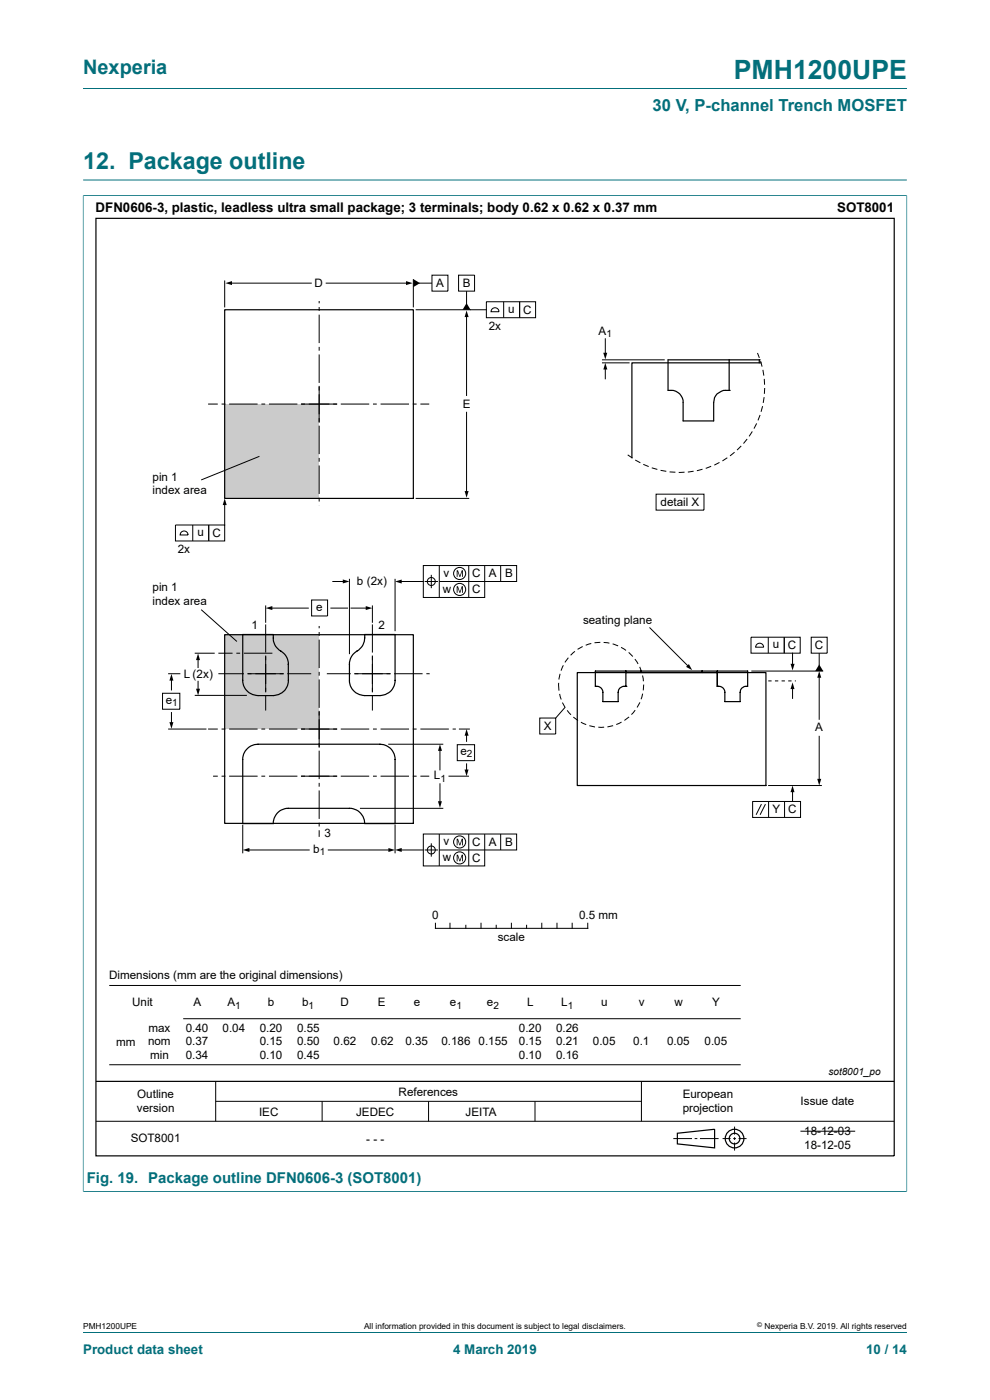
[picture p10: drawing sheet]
<svg xmlns="http://www.w3.org/2000/svg" width="210mm" height="297mm" viewBox="0 0 210 297" stroke-linecap="round" stroke-linejoin="round" font-family="sans-serif">
<path d="M17.6 18.8h174.8M17.6 38.2h174.8M17.6 41.5h174.8M17.6 41.4v211.4M192.4 41.4v211.4M17.6 252.8h174.8" fill="none" stroke="#036f7b" stroke-width=".21"/>
<g fill="#cbcbcb">
<path d="M47.7 85.7h20v20h-20z"/>
<path d="M47.7 134.7h20v20h-20z"/>
</g>
<g fill="none" stroke="#000" stroke-width=".21">
<path d="M47.7 59.5v5.7M87.7 59.2v6M91.6 58.4h3.4v3.4h-3.4zM97.3 58.4h3.4v3.4h-3.4zM48.9 60.1h17.1M67.7 63.9v.4M67.7 65.1v.8M67.7 66.8v6M67.7 73.6v.8M67.7 75.2v6M69.2 60.1h17.2M88.2 65.7h15"/>
<path d="M88.8 60.1h2.8M99 61.8v2.8M99 67v16.9M103.2 64h10.4v3.4h-10.4zM104.4 65.5a.85 .85 0 0 1 .9-.2 .85 .85 0 0 1 .5 .8h-1.6zM106.8 64v3.4M110.2 64v3.4M127.7 76.3h13.3M127.7 77h5.8M128.4 78.1v2.3M128.4 71.9v3.2M160.7 74.9l.4 1"/>
<path d="M161.3 76.6l.4 1.2M161.8 78.5l.2 1.2M44.1 85.7h2.1M47 85.7h.8M48.6 85.7h6M55 96.8l-12.3 5M55.4 85.7h.8M57.1 85.7h6M63.8 85.7h7.7M67.7 81.9v7.8M67.7 90.3v6M67.7 97.1v.8"/>
<path d="M67.7 98.8v6M72.3 85.7h6M79.1 85.7h.8M80.7 85.7h6.1M87.6 85.7h.8M89.2 85.7h1.9M99 87.5v17M133.2 96.5l1 .7M134.7 97.6l1.1 .6M136.5 98.5l1.1 .5M138.3 99.2l1.1 .4M140.1 99.8l1.2 .2"/>
<path d="M147.1 100l-1.2 .1M149 99.5l-1.2 .3M150.9 98.9l-1.2 .5M152.6 98.1l-1.1 .6M154.3 97.1l-1.1 .7M155.8 95.9l-.9 .8M157.2 94.6l-.8 .9M158.5 93.1l-.8 1M159.6 91.5l-.7 1.1M160.5 89.8l-.6 1.1M161.2 88l-.4 1.2M161.8 86.2l-.4 1.2"/>
<path d="M162.1 84.3l-.2 1.2M162.1 80.4l.1 1.2M162.2 82.3l-.1 1.3M37.2 111.4h10.5v3.4h-10.5zM38.5 112.9a.85 .85 0 0 1 .9-.2 .85 .85 0 0 1 .5 .8h-1.7zM40.9 111.4v3.4M44.3 111.4v3.4M47.7 106.8v4.6M67.7 105.6v.8M67.7 107.2h.1M88.2 105.7h11.3M93.2 120v6.7"/>
<path d="M99.4 120v6.7M102.8 120v6.7h-13v-3.3M106.2 120v3.4M139.2 104.8h10.1v3.4h-10.1zM142 100.1l1.3 .1M145.2 100.2h-1.2M41.3 138.6h4.2M42 139.8v1.8M42.7 129.3l7.5 6.8M46.3 138.6h3M50.1 138.6h.8M51.7 138.6h6.1"/>
<path d="M56.4 128.4v3.7M56.4 132.5v5.9M56.4 139.1v7.8M57.5 129h7.9M66.1 127.3h3.4v3.4h-3.4zM67.7 132.8v.5M67.7 134.1v.8M67.7 135.7v6M70.2 129h3.5M70.6 123.4h2.4M74.1 122.8v16M74.5 129h3.4"/>
<path d="M79 128.4v3.7M79 132.5v5.9M79 139.1v7.8M83.8 122.8v11.1M84.9 123.4h4.9M89.8 123.4v-3.4h19.8v3.4h-16.4M90.1 123.4h2.8M91.5 122v2.8M120.6 139.5l-.8 1M122 138.2l-1 .8M123.6 137.2l-1.1 .6M125.4 136.5l-1.2 .4"/>
<path d="M127.3 136.3l-1.2 .1M128 136.3l1.3 .1M130 136.6l1.1 .4M131.7 137.3l1.1 .7M133.4 138.4l.8 .9M134.7 139.8l.7 1.1M137.8 133.2l8.2 8.2M159.3 135.2h10.4v3.4h-10.4zM160.5 136.7a.84 .84 0 0 1 1-.2 .84 .84 0 0 1 .5 .8h-1.7zM163 135.2v3.4M166.4 135.2v3.4M168.1 138.6v2.5"/>
<path d="M172.1 135.2h3.4v3.4h-3.4zM173.8 138.6v2.6M34.5 147.1h3.6v3.4h-3.6zM35.7 142.9h2.6M35.7 154.7h8.1M36.4 144.1v2.3M36.4 151.2v2.3M41.3 147.5h11.1M42 144.5v1.9M44.1 154.7h2.1M46.3 142.9h5.4M47 154.7h.8"/>
<path d="M48.6 154.7h6M52.5 142.9h7.7M55.4 154.7h.8M56.4 147.5v3.2M57.1 154.7h6M60.9 142.9h5.1M63.8 154.7h7.7M67.7 142.5v.8M67.7 144.1v6.1M67.7 150.8v7.8M67.7 159.2v6.1M69.3 142.9h5.1"/>
<path d="M72.3 154.7h6M75.2 142.9h7.7M79 147.5v3.2M79.1 154.7h.8M80.7 154.7h6.1M82.4 157.9h11.6M83.6 142.9h6M87.6 154.7h.8M89.2 154.7h6M90.4 142.9h.7M93.3 159v4.3M96 154.7h.7"/>
<path d="M97 158h3.7v3.4h-3.7zM97.3 154.7h2.4M99 155.8v1.5M114.5 152.3h3.4v3.4h-3.4zM118.5 144.9l.1 1.6M118.7 147.2l.4 1.2M118.8 142.9l-.2 1.3M119.3 149l.6 1.1M119.5 141.1l-.5 1.2M119.9 150.1l-2 2.2M120.3 150.7l.8 .9M121.6 152.1l1 .8"/>
<path d="M123.2 153.2l1.1 .5M125 154l1.2 .2M128.1 154.3h-1.2M130.1 153.9l-1.2 .3M131.8 153.2l-1.1 .5M133.4 152.1l-.9 .7M134.7 150.7l-.8 .9M135.7 141.5l.4 1.1M135.7 149l-.6 1.1M136.3 143.3l.2 1.2M136.3 147.2l-.3 1.1M136.5 145.2l-.1 1.3"/>
<path d="M159.4 142.4h15.2M163 144.5h.7M164.4 144.5h.7M165.8 144.5h.7M167.2 144.5h.7M168.1 145.9v2.3M168.6 144.5h.2M173.8 143.5v9.1M173.8 156.2v9.3M45.2 164.7h1M47 164.7h.8M48.6 164.7h6"/>
<path d="M51.5 175v6M55.4 164.7h.8M57.1 164.7h6M63.8 164.7h7.7M67.7 166.1v.8M67.7 167.7v6M67.7 174.5v.8M67.7 176.1v1.4M72.3 164.7h6M76.4 171.5h17.6M79.1 164.7h.8M80.7 164.7h6.1"/>
<path d="M83.8 174.9v6.1M87.6 164.7h.8M89.2 164.7h1.9M91.5 178.9v2.8M93.2 176.9v6.8M93.3 166.3v4M95.1 164.7h4.4M99 162.1v1.4M99.4 176.9v6.8M102.8 176.9v6.8h-13v-3.4M106.2 176.9v3.4M159.6 170h10.2v3.4h-10.2z"/>
<path d="M161.5 170.6l-1.1 2.2M162.4 170.6l-1.2 2.2M162.9 166.6h11.4M163 170v3.4M166.4 170v3.4M168.1 167.8v2.2M52.6 180.3h13M69.6 180.3h13.1M84.9 180.3h4.9M89.8 180.3v-3.4h19.8v3.4h-16.4M90.1 180.3h2.8M92.4 195.9v1h32.3v-1"/>
<path d="M95.5 195.9v1M98.8 196.3v.6M102 195.9v1M105.3 196.3v.6M108.5 195.9v1M111.7 196.3v.6M114.9 195.9v1M118.1 195.9v1M121.4 195.9v1M23.2 209.1h133.9M38.9 216.1h118.2M20.4 237.9h169.3"/>
<path d="M23.2 225.9h133.9M45.8 229.4v8.5M45.8 233.6h90.3M68.3 233.6v4.3M90.9 233.6v4.3M113.5 233.6v4.3M136.1 229.4v8.5M155.8 239v1.7M169.8 240h11.6M142.8 241.5h4M147.4 241.5h.5M148.5 241.5h3.9"/>
<path d="M153.3 241.5h1.7M155.5 241.5h.6M155.8 241.3v.5M155.8 242.4v1.7M156.7 241.5h1.7"/>
<circle cx="91.5" cy="123.4" r=".85"/>
<circle cx="97.5" cy="121.7" r="1.28"/>
<circle cx="97.5" cy="125" r="1.28"/>
<circle cx="97.5" cy="178.6" r="1.28"/>
<circle cx="91.5" cy="180.3" r=".85"/>
<circle cx="97.5" cy="182" r="1.28"/>
</g>
<g fill="none" stroke="#000" stroke-width=".25">
<path d="M20.4 46.3h169.3v198.9h-169.3zM47.7 65.7h40v40h-40zM154.7 76.3h-13v6.5a2.66 2.66 0 0 1 3.2 2.6v3.9h6.5v-3.9a2.63 2.63 0 0 1 3.3-2.6M154.7 76.3h6.4M154.7 76.3v6.5M161.1 76.3v.7M161.1 76.3h.2M161.4 77h-27.4v20.1M154.7 82.8h.1M47.7 134.7h40v40h-40zM52.6 158.7l.6-.5 1.5-.3h25.9a3.2 3.2 0 0 1 3.2 3.2v13.6h-6.4a3.3 3.3 0 0 0-3.3-3.2h-12.9a3.2 3.2 0 0 0-3.2 3.2h-6.5v-13.9l.4-1.2zM61.2 140.9v3.4a3.2 3.2 0 0 1-3.2 3.3h-3.3a3.3 3.3 0 0 1-3.2-3.3v-9.7h6.5a3.5 3.5 0 0 0 1.9 3.7 3.1 3.1 0 0 1 1.3 2.6"/>
<path d="M74.1 140.9v3.4a3.3 3.3 0 0 0 3.3 3.3h3.2a3.2 3.2 0 0 0 3.2-3.3v-9.7h-6.4a3.6 3.6 0 0 1-2 3.7 3.1 3.1 0 0 0-1.3 2.6M122.5 142.7h40v23.9h-40zM132.8 145.6h.1M132.8 142.4h3.2M132.8 142.4h-6.5v3.2a1.33 1.33 0 0 1 1.6 1.3v1.9h3.2v-1.9a1.31 1.31 0 0 1 1.7-1.3M132.8 142.7h19.4M132.8 142.4v3.2M136 142.4h12.9M136 142.4v.3M148.9 142.4h3.3M148.9 142.4v.3M152.2 142.4h6.4v3.2a1.39 1.39 0 0 0-1.6 1.3v1.9h-3.2v-1.9a1.3 1.3 0 0 0-1.6-1.3"/>
<path d="M152.2 145.6h.1M152.2 142.4v3.2M20.4 229.4h169.3M143.7 240.4l7.9-.8v3.9l-7.9-.8z"/>
<circle cx="155.8" cy="241.5" r="1.13"/>
<circle cx="155.8" cy="241.5" r="1.98"/>
</g>
<g fill="#000">
<path d="M47.8 60.1l1.4-.5v.9zM86.1 59.6l1.4 .5-1.4 .4zM87.7 59.2l1.4 .9-1.4 .8zM99 64.3l.8 1.4h-1.7zM99 65.9l.4 1.4h-.8zM128 74.8h.8l-.4 1.4zM128.4 77l.4 1.4h-.8zM47.7 105.7l.4 1.4h-.9zM98.6 104.2h.8l-.4 1.4zM56.4 129l1.4-.4v.8zM72.7 122.9l1.4 .5-1.4 .4zM77.6 128.6l1.4 .4-1.4 .4z"/>
<path d="M83.8 123.4l1.4-.5v.9zM96.9 121h.2l.4 1.2 .4-1.2h.3v1.4h-.2v-1.2l-.4 1.2h-.1l-.4-1.2v1.2h-.2zM96.9 124.4h.2l.4 1.1 .4-1.1h.3v1.4h-.2v-1.2l-.4 1.2h-.1l-.4-1.2v1.2h-.2zM36.4 143l.4 1.4h-.9zM35.9 153.2h.9l-.4 1.4zM41.6 146.1h.8l-.4 1.4zM42 138.6l.4 1.4h-.8zM93.3 157.9l.5 1.4h-.9zM99 154.7l.4 1.4h-.8zM145.5 141.5l.6-.6 .7 1.3zM168.1 144.8l.4 1.4h-.8zM167.7 140.8h.8l-.4 1.4z"/>
<path d="M173.8 141l.8 1.4h-1.7zM173.8 142.4l.4 1.4h-.8zM51.5 180.3l1.4-.4v.8zM83.8 180.3l1.4-.4v.8zM92.9 170h.8l-.4 1.4zM96.9 177.9h.2l.4 1.2 .4-1.2h.3v1.4h-.2v-1.1l-.4 1.1h-.1l-.4-1.1v1.1h-.2zM98.5 163.2h.9l-.4 1.5zM168.1 166.6l.4 1.5h-.8zM173.4 165.2h.8l-.4 1.4zM82.4 179.9l1.4 .4-1.4 .5zM96.9 181.3h.2l.4 1.2 .4-1.2h.3v1.4h-.2v-1.1l-.4 1.1h-.1l-.4-1.1v1.1h-.2z"/>
</g>
<path d="M17.6 41.5v211.2M17.7 41.5h174.6M192.4 41.5v211.2M17.7 252.8h174.6M17.6 282.6h174.8" fill="none" stroke="#036f7b" stroke-width=".21"/>
<text font-size="5.6" fill="#036f7b" x="155.7" y="16.8">PMH1200UPE</text>
<text font-size="4.9" fill="#036f7b" x="17.6" y="35.9">12. Package outline</text>
<text font-size="4.2" fill="#036f7b" x="17.6" y="15.6">Nexperia</text>
<text font-size="3.5" fill="#036f7b" x="138.4" y="23.7">30 V, P-channel Trench MOSFET</text>
<text font-size="3.2" fill="#036f7b" x="18.4" y="250.9">Fig. 19. Package outline DFN0606-3 (SOT8001)</text>
<g font-size="2.8">
<text x="20.3" y="45.1">DFN0606-3, plastic, leadless ultra small package; 3 terminals; body 0.62 x 0.62 x 0.37 mm</text>
<text x="177.6" y="45.1">SOT8001</text>
</g>
<g font-size="2.8" fill="#036f7b">
<text x="17.6" y="287.2">Product data sheet</text>
<text x="96.1" y="287.2">4 March 2019</text>
<text x="183.7" y="287.2">10 / 14</text>
</g>
<g font-size="2.5">
<text x="66.7" y="60.9">D</text>
<text x="92.5" y="60.9">A</text>
<text x="98.1" y="60.9">B</text>
<text x="103.7" y="70">2x</text>
<text x="107.8" y="66.3">u</text>
<text x="111" y="66.5">C</text>
<text x="127" y="71">A</text>
<text x="98.1" y="86.5">E</text>
<text x="32.4" y="102">pin 1</text>
<text x="32.4" y="104.9">index area</text>
<text x="140.1" y="107.4">detail X</text>
<text x="41.9" y="113.7">u</text>
<text x="45.1" y="113.9">C</text>
<text x="37.8" y="117.4">2x</text>
<text x="32.4" y="125.3">pin 1</text>
<text x="75.7" y="124.1">b (2x)</text>
<text x="94" y="125.8">w</text>
<text x="94.1" y="122.3">v</text>
<text x="100.2" y="122.5">C</text>
<text x="100.2" y="125.9">C</text>
<text x="103.7" y="122.5">A</text>
<text x="107.2" y="122.5">B</text>
<text x="32.4" y="128.3">index area</text>
<text x="67.1" y="129.6">e</text>
<text x="53.4" y="133.4">1</text>
<text x="80.3" y="133.4">2</text>
<text x="123.7" y="132.3">seating plane</text>
<text x="163.9" y="137.5">u</text>
<text x="167.1" y="137.7">C</text>
<text x="172.8" y="137.7">C</text>
<text x="39" y="143.9">L (2x)</text>
<text x="35.2" y="149.3">e</text>
<text x="115.4" y="154.8">X</text>
<text x="172.9" y="155.2">A</text>
<text x="97.7" y="160.2">e</text>
<text x="92" y="165.3">L</text>
<text x="163.9" y="172.6">Y</text>
<text x="167.2" y="172.6">C</text>
<text x="68.9" y="177.6">3</text>
<text x="94.1" y="179.3">v</text>
<text x="100.2" y="179.4">C</text>
<text x="103.7" y="179.4">A</text>
<text x="107.2" y="179.4">B</text>
<text x="66.5" y="180.9">b</text>
<text x="94" y="182.7">w</text>
<text x="100.2" y="182.9">C</text>
<text x="91.7" y="194.9">0</text>
<text x="122.8" y="194.9">0.5 mm</text>
<text x="105.6" y="199.6">scale</text>
<text x="23.1" y="207.6">Dimensions (mm are the original dimensions)</text>
<text x="28" y="213.5">Unit</text>
<text x="41.1" y="213.5">A</text>
<text x="48.2" y="213.5">A</text>
<text x="56.8" y="213.5">b</text>
<text x="64.1" y="213.5">b</text>
<text x="72.2" y="213.5">D</text>
<text x="80.2" y="213.5">E</text>
<text x="87.8" y="213.5">e</text>
<text x="95.4" y="213.5">e</text>
<text x="103.3" y="213.5">e</text>
<text x="111.8" y="213.5">L</text>
<text x="119" y="213.5">L</text>
<text x="127.5" y="213.5">u</text>
<text x="135.5" y="213.5">v</text>
<text x="143.1" y="213.5">w</text>
<text x="151" y="213.5">Y</text>
<text x="24.7" y="221.8">mm</text>
<text x="31.4" y="221.8">nom</text>
<text x="31.5" y="218.9">max</text>
<text x="39.4" y="218.9">0.40</text>
<text x="39.4" y="221.8">0.37</text>
<text x="47.2" y="218.9">0.04</text>
<text x="55.1" y="218.9">0.20</text>
<text x="55.1" y="221.8">0.15</text>
<text x="63" y="218.9">0.55</text>
<text x="63" y="221.8">0.50</text>
<text x="70.8" y="221.8">0.62</text>
<text x="78.7" y="221.8">0.62</text>
<text x="86" y="221.8">0.35</text>
<text x="93.6" y="221.8">0.186</text>
<text x="101.5" y="221.8">0.155</text>
<text x="110.1" y="218.9">0.20</text>
<text x="110.1" y="221.8">0.15</text>
<text x="118" y="218.9">0.26</text>
<text x="118" y="221.8">0.21</text>
<text x="125.8" y="221.8">0.05</text>
<text x="134.3" y="221.8">0.1</text>
<text x="141.5" y="221.8">0.05</text>
<text x="149.4" y="221.8">0.05</text>
<text x="31.8" y="224.8">min</text>
<text x="39.4" y="224.8">0.34</text>
<text x="55.1" y="224.8">0.10</text>
<text x="63" y="224.8">0.45</text>
<text x="110.1" y="224.8">0.10</text>
<text x="118" y="224.8">0.16</text>
<text x="29.1" y="233">Outline</text>
<text x="84.6" y="232.5">References</text>
<text x="144.8" y="233">European</text>
<text x="29.1" y="236">version</text>
<text x="55" y="236.7">IEC</text>
<text x="75.5" y="236.7">JEDEC</text>
<text x="98.8" y="236.7">JEITA</text>
<text x="144.8" y="236">projection</text>
<text x="169.8" y="234.5">Issue date</text>
<text x="27.7" y="242.3">SOT8001</text>
<text x="77.7" y="242.5">- - -</text>
<text x="170.6" y="240.8">18-12-03</text>
<text x="170.6" y="243.7">18-12-05</text>
</g>
<g font-size="2.1">
<text x="128.6" y="71.5">1</text>
<text x="36.5" y="149.8">1</text>
<text x="99" y="160.7">2</text>
<text x="93.4" y="165.8">1</text>
<text x="67.9" y="181.3">1</text>
<text x="49.9" y="214">1</text>
<text x="65.4" y="214">1</text>
<text x="96.8" y="214">1</text>
<text x="104.7" y="214">2</text>
<text x="120.4" y="214">1</text>
<text x="175.7" y="228.1">sot8001_po</text>
</g>
<g font-size="1.8">
<text x="17.6" y="282">PMH1200UPE</text>
<text x="77.2" y="282">All information provided in this document is subject to legal disclaimers.</text>
<text x="162.2" y="282">Nexperia B.V. 2019. All rights reserved</text>
</g>
<text font-size="1.4" x="160.6" y="281.6">©</text>
</svg>
